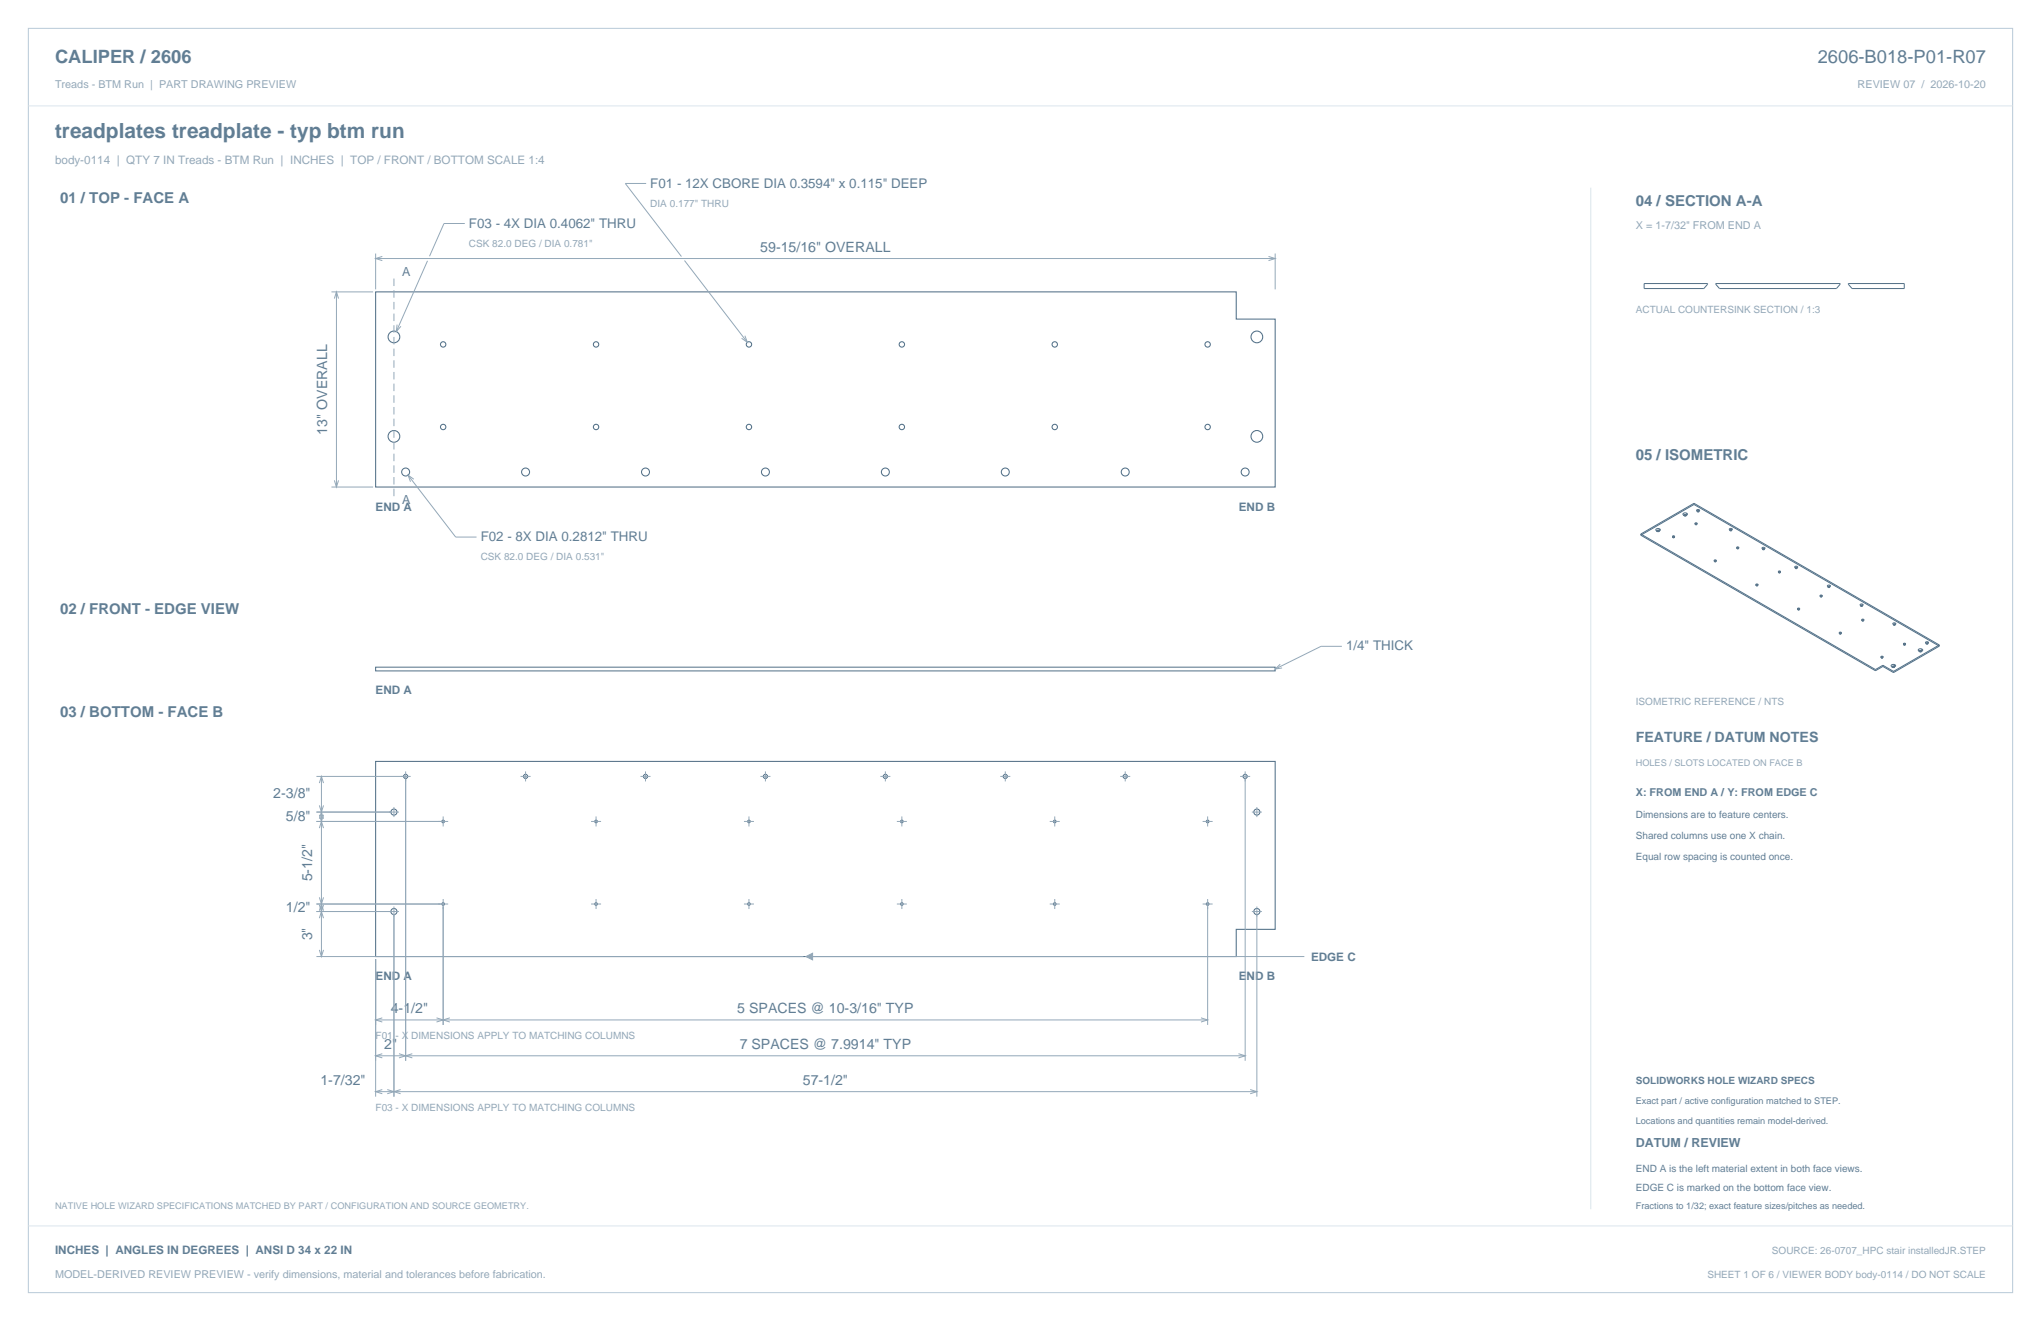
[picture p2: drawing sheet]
<svg xmlns="http://www.w3.org/2000/svg" width="864mm" height="559mm" viewBox="0 0 864 559" stroke-linecap="round" stroke-linejoin="round" font-family="sans-serif">
<path d="M12 12h839.6v534.8h-839.6z" fill="none" stroke="#b8cad8" stroke-width=".42"/>
<path d="M12 44.8h839.6M673.1 79.4v432.1M12 518.6h839.6" fill="none" stroke="#dbe5ed" stroke-width=".42"/>
<g fill="none" stroke="#536f85" stroke-width=".44">
<path d="M158.9 123.5h364.2v11.5h16.5v71h-380.7zM158.9 322.1h380.7v71h-16.5v11.5h-364.2z"/>
<circle cx="166.7" cy="142.5" r="2.48"/>
<circle cx="187.5" cy="145.7" r="1.14"/>
<circle cx="252.2" cy="145.7" r="1.14"/>
<circle cx="316.9" cy="145.7" r="1.14"/>
<circle cx="381.6" cy="145.7" r="1.14"/>
<circle cx="446.3" cy="145.7" r="1.14"/>
<circle cx="511" cy="145.7" r="1.14"/>
<circle cx="531.8" cy="142.5" r="2.48"/>
<circle cx="166.7" cy="184.6" r="2.48"/>
<circle cx="171.6" cy="199.7" r="1.69"/>
<circle cx="187.5" cy="180.6" r="1.14"/>
<circle cx="222.4" cy="199.7" r="1.69"/>
<circle cx="252.2" cy="180.6" r="1.14"/>
<circle cx="273.1" cy="199.7" r="1.69"/>
<circle cx="316.9" cy="180.6" r="1.14"/>
<circle cx="323.9" cy="199.7" r="1.69"/>
<circle cx="374.6" cy="199.7" r="1.69"/>
<circle cx="381.6" cy="180.6" r="1.14"/>
<circle cx="425.4" cy="199.7" r="1.69"/>
<circle cx="446.3" cy="180.6" r="1.14"/>
<circle cx="476.1" cy="199.7" r="1.69"/>
<circle cx="511" cy="180.6" r="1.14"/>
<circle cx="526.9" cy="199.7" r="1.69"/>
<circle cx="531.8" cy="184.6" r="2.48"/>
<circle cx="171.6" cy="328.4" r=".89"/>
<circle cx="222.4" cy="328.4" r=".89"/>
<circle cx="273.1" cy="328.4" r=".89"/>
<circle cx="323.9" cy="328.4" r=".89"/>
<circle cx="374.6" cy="328.4" r=".89"/>
<circle cx="425.4" cy="328.4" r=".89"/>
<circle cx="476.1" cy="328.4" r=".89"/>
<circle cx="526.9" cy="328.4" r=".89"/>
<circle cx="166.7" cy="343.5" r="1.29"/>
<circle cx="187.5" cy="347.5" r=".56"/>
<circle cx="252.2" cy="347.5" r=".56"/>
<circle cx="316.9" cy="347.5" r=".56"/>
<circle cx="381.6" cy="347.5" r=".56"/>
<circle cx="446.3" cy="347.5" r=".56"/>
<circle cx="511" cy="347.5" r=".56"/>
<circle cx="531.8" cy="343.5" r="1.29"/>
<circle cx="166.7" cy="385.6" r="1.29"/>
<circle cx="187.5" cy="382.4" r=".56"/>
<circle cx="252.2" cy="382.4" r=".56"/>
<circle cx="316.9" cy="382.4" r=".56"/>
<circle cx="381.6" cy="382.4" r=".56"/>
<circle cx="446.3" cy="382.4" r=".56"/>
<circle cx="511" cy="382.4" r=".56"/>
<circle cx="531.8" cy="385.6" r="1.29"/>
</g>
<g fill="none" stroke="#93a8b9" stroke-width=".42">
<path d="M273.4 77.6h-8.8l23.7 30.9M196.7 94.5h-8.8l-6.2 13.9M158.9 107.2v15.2M158.9 109.4h380.7M161.8 108.5l-2.9 .9 2.9 .8M180.9 110.3l-13.2 30M289.6 110.2l26.6 34.6M536.7 108.5l2.9 .9-2.9 .8M539.6 107.2v15.2M140.2 123.5h17.7M141.5 126.3l.9-2.8 .8 2.8M142.4 123.5v82.5"/>
<path d="M168 137.3l-.3 3 1.9-2.3M315.2 142l1 2.8-2.4-1.7M140.2 206h17.7M141.5 203.2l.9 2.8 .8-2.8M172.7 201l20.1 26.2h8.8M175.1 202.7l-2.4-1.7 1 2.8M567.8 273.4h-8.8l-19.4 9.6M541.7 281l-2.1 2 2.9-.4M133.9 328.4h39.9M135.1 331.3l.9-2.9 .9 2.9M136 328.4v76.2M171.6 326.3v122.4"/>
<path d="M220.3 328.4h4.2M222.4 326.3v4.3M271 328.4h4.2M273.1 326.3v4.3M321.8 328.4h4.2M323.9 326.3v4.3M372.5 328.4h4.2M374.6 326.3v4.3M423.3 328.4h4.2M425.4 326.3v4.3M474 328.4h4.2M476.1 326.3v4.3"/>
<path d="M524.7 328.4h4.3M526.9 326.3v122.4M133.9 343.5h34.9M133.9 347.5h55.7M135.1 350.3l.9-2.8 .9 2.8M135.1 346.3l.9-2.8 .9 2.8M135.1 344.7l.9 2.8 .9-2.8M135.1 340.7l.9 2.8 .9-2.8M166.7 341.4v4.2M187.5 345.4v4.2M250.1 347.5h4.2M252.2 345.4v4.2"/>
<path d="M314.8 347.5h4.2M316.9 345.4v4.2M379.5 347.5h4.2M381.6 345.4v4.2M444.2 347.5h4.2M446.3 345.4v4.2M508.9 347.5h4.2M511 345.4v4.2M529.7 343.5h4.2M531.8 341.4v4.2M135.1 379.6l.9 2.8 .9-2.8M133.9 385.6h34.9"/>
<path d="M133.9 382.4h55.7M135.1 388.4l.9-2.8 .9 2.8M135.1 385.2l.9-2.8 .9 2.8M135.1 382.8l.9 2.8 .9-2.8M166.7 383.5v80.4M187.5 380.3v53.3M250.1 382.4h4.2M252.2 380.3v4.2M314.8 382.4h4.2M316.9 380.3v4.2M379.5 382.4h4.2M381.6 380.3v4.2"/>
<path d="M444.2 382.4h4.2M446.3 380.3v4.2M508.9 382.4h4.2M511 380.3v53.3M529.7 385.6h4.2M531.8 383.5v80.4M133.9 404.6h206.1M135.1 401.8l.9 2.8 .9-2.8M158.9 405.7v58.2M341 404.6h210.9M158.9 431.4h352.1M161.8 430.6l-2.9 .8 2.9 .9"/>
<path d="M184.7 430.6l2.8 .8-2.8 .9M190.3 430.6l-2.8 .8 2.8 .9M508.2 430.6l2.8 .8-2.8 .9M158.9 446.6h368M161.8 445.7l-2.9 .9 2.9 .9M168.8 445.7l2.8 .9-2.8 .9M174.5 445.7l-2.9 .9 2.9 .9M524 445.7l2.9 .9-2.9 .9M158.9 461.8h372.9M161.8 460.9l-2.9 .9 2.9 .9M163.9 460.9l2.8 .9-2.8 .9M169.5 460.9l-2.8 .9 2.8 .9"/>
<path d="M529 460.9l2.8 .9-2.8 .9"/>
</g>
<path d="M166.7 117.8v93.5" fill="none" stroke="#93a8b9" stroke-width=".42" stroke-dasharray="3.2 1.8" stroke-linecap="butt"/>
<g fill="none" stroke="#536f85" stroke-width=".42">
<path d="M695.7 119.9h26.8v.3l-1.6 1.9h-25.2zM726 119.9h52.6v.3l-1.6 1.9h-49.4zM782.1 119.9h23.6v2.2h-22zM712.4 217.9l.3 .2M712.7 218.1v.1M713.4 217.7v.4h-.7M713.4 217.8v.4h-.7M713.4 217.7h-.7v.4M713.4 217.8h-.7v.4M713.4 217.7v.1M713.7 217.1l.3 .4-.3 .4h-1.3M713.7 217.1h-1.3l-.3 .4 .3 .4"/>
<path d="M713.7 217.1l-.3 .6M716.8 212.9l103.8 59.9M716.8 213.4l-22.5 13M716.8 212.9l-22.5 13M716.8 213.4l103.8 59.9M716.8 212.9v.5M718 216.2l.3 .1M718.3 216.3v.2M718.8 216.1v.2h-.5M718.8 216.3h-.5v.2M718.8 216.3v.2h-.5M718.8 216.1h-.5v.2"/>
<path d="M718.8 216.1v.2M719 215.6h-1v.6M719 215.6v.6h-1M719 215.6l-.2 .5M694.3 226.4l99.3 57.3M694.3 225.9v.5M694.3 225.9l99.3 57.3M700.9 224.5l.3 .3M701.2 224.8h.1M701.9 224.3v.5h-.7M701.9 224.3h-.7v.5M701.9 224.4v.4h-.7"/>
<path d="M701.9 224.4h-.7v.4M701.9 224.3v.1M702.2 223.7h-1.3l-.3 .4 .3 .4M702.2 223.7l.3 .4-.3 .4h-1.3M702.2 223.7l-.3 .6M707.8 227.1v.2M708 227.2v.3M708.3 227l-.3 .2M708.3 227.3l-.3 .2M708.3 227v.3M708.4 227v.3h-.6M708.4 226.7h-.6v.4"/>
<path d="M708.4 226.7v.4h-.6M708.4 227h-.6v.3M708.4 226.7v.3M717.3 221.6v.2M717.5 221.7v.3M717.8 221.5l-.3 .2M717.8 221.8l-.3 .2M717.8 221.5v.3M718 221.2h-.7v.4M718 221.5v.3h-.7M718 221.2v.4h-.7M718 221.5h-.7v.3"/>
<path d="M718 221.2v.3M725.4 237.3v.2M725.6 237.4v.3M725.9 237.2l-.3 .2M725.9 237.5l-.3 .2M725.9 237.2v.3M726.1 237.1h-.7v.4M726.1 237.1v.4h-.7M726.1 236.9v.4h-.7M726.1 236.9h-.7v.4M726.1 236.9v.2M731.9 224.2l.2 .1"/>
<path d="M732.1 224.3v.2M732.6 224v.3h-.5M732.6 224h-.5v.3M732.6 224.3h-.5v.2M732.6 224.3v.2h-.5M732.6 224v.3M732.8 223.6h-.9v.6M732.8 223.6v.6h-.9M732.8 223.6l-.2 .4M735 231.8v.2M735.1 231.9v.3M735.4 232l-.3 .2"/>
<path d="M735.4 231.7l-.3 .2M735.4 231.7v.3M735.6 231.6v.4h-.6M735.6 231.4h-.6v.4M735.6 231.4v.4h-.6M735.6 231.6h-.6v.4M735.6 231.4v.2M745.7 232.1l.2 .2M745.9 232.3v.2M746.4 232.2h-.5v.3M746.4 232v.3h-.5M746.4 232h-.5v.3"/>
<path d="M746.4 232.2v.3h-.5M746.4 232v.2M746.6 231.6h-.9v.5M746.6 231.6v.5h-.9M746.6 231.6l-.2 .4M760.5 239.6h-.9v.5M760.5 239.6v.5h-.9M760.5 239.6l-.2 .4M743.1 247.5v.2M743.2 247.6v.3M743.6 247.7l-.4 .2M743.6 247.4l-.4 .2"/>
<path d="M743.6 247.4v.3M743.7 247.3h-.6v.4M743.7 247.3v.4h-.6M743.7 247.1h-.6v.4M743.7 247.1v.4h-.6M743.7 247.1v.2M752.6 242v.2M752.8 242.1v.3M753.1 242.2l-.3 .2M753.1 241.9l-.3 .2M753.1 241.9v.3M753.2 241.6h-.6v.4"/>
<path d="M753.2 241.8h-.6v.4M753.2 241.8v.4h-.6M753.2 241.6v.4h-.6M753.2 241.6v.2M759.6 240.1l.2 .2M759.8 240.3v.2M760.3 240.2v.3h-.5M760.3 240v.3h-.5M760.3 240h-.5v.3M760.3 240.2h-.5v.3M760.3 240v.2M760.7 257.6v.3"/>
<path d="M760.9 257.8v.2M761.2 257.9l-.3 .1M761.2 257.6l-.3 .2M761.2 257.6v.3M761.4 257.5v.4h-.7M761.4 257.5h-.7v.4M761.4 257.3v.3h-.7M761.4 257.3h-.7v.3M761.4 257.3v.2M770.3 252.1v.3M770.4 252.3v.2M770.7 252.1l-.3 .2"/>
<path d="M770.7 252.4l-.3 .1M770.7 252.1v.3M770.9 252v.4h-.6M770.9 251.8v.3h-.6M770.9 251.8h-.6v.3M770.9 252h-.6v.4M770.9 251.8v.2M773.4 248.1l.2 .2M773.6 248.3v.2M774.1 248v.3h-.5M774.1 248h-.5v.3M774.1 248.2v.3h-.5"/>
<path d="M774.1 248.2h-.5v.3M774.1 248v.2M774.3 247.6v.5h-.9M774.3 247.6h-.9v.5M774.3 247.6l-.2 .4M787.2 256.1l.2 .2M787.4 256.3v.2M787.9 256v.3h-.5M787.9 256.2h-.5v.3M787.9 256.2v.3h-.5M787.9 256h-.5v.3M787.9 256v.2"/>
<path d="M788.2 255.6v.5h-1M788.2 255.6h-1v.5M788.2 255.6l-.3 .4M778.4 267.8v.3M778.5 268v.2M778.8 267.8l-.3 .2M778.8 268.1l-.3 .1M778.8 267.8v.3M779 267.5v.3h-.6M779 267.5h-.6v.3M779 267.7h-.6v.4M779 267.7v.4h-.6"/>
<path d="M779 267.5v.2M787.9 262.3v.3M788 262.5v.2M788.4 262.3l-.4 .2M788.4 262.6l-.4 .1M788.4 262.3v.3M788.5 262v.3h-.6M788.5 262.2h-.6v.4M788.5 262h-.6v.3M788.5 262.2v.4h-.6M788.5 262v.2M796 278v.2"/>
<path d="M796.2 278.1v.3M796.5 278.2l-.3 .2M796.5 278l-.3 .1M796.5 278v.2M796.6 277.6v.4h-.6M796.6 277.9v.3h-.6M796.6 277.9h-.6v.3M796.6 277.6h-.6v.4M796.6 277.6v.3M801.1 264.1l.2 .2M801.3 264.3v.2M801.8 264.2h-.5v.3"/>
<path d="M801.8 264v.3h-.5M801.8 264h-.5v.3M801.8 264.2v.3h-.5M801.8 264v.2M802 263.6v.5h-.9M802 263.6h-.9v.5M802 263.6l-.2 .4M805.5 272.5v.2M805.7 272.6v.3M806 272.7l-.3 .2M806 272.5l-.3 .1M806 272.5v.2"/>
<path d="M806.2 272.1v.4h-.7M806.2 272.4v.3h-.7M806.2 272.1h-.7v.4M806.2 272.4h-.7v.3M806.2 272.1v.3M811.9 275.4l.4 .2M812.3 275.6v.1M813 275.2h-.7v.4M813 275.2v.4h-.7M813 275.2v.1M813.3 274.6l.3 .4-.3 .4h-1.4M813.3 274.6h-1.4l-.3 .4 .3 .4"/>
<path d="M813.3 274.6l-.3 .6M814.9 272.1l.2 .2M815.1 272.3v.2M815.6 272.2h-.5v.3M815.6 272v.3h-.5M815.6 272.2v.3h-.5M815.6 272h-.5v.3M815.6 272v.2M815.8 271.6h-.9v.5M815.8 271.6v.5h-.9M815.8 271.6l-.2 .4M820.6 273.3l-19.4 11.2"/>
<path d="M820.6 272.8l-19.4 11.2M820.6 272.8v.5M158.9 282.2h380.7v1.6h-380.7zM793.6 283.2v.5M796.7 281.4l-3.1 1.8M796.7 281.9l-3.1 1.8M796.7 281.4l4.5 2.6M796.7 281.4v.5M796.7 281.9l4.5 2.6M800.5 282l.3 .2M800.8 282.2v.1M801.2 284v.5"/>
<path d="M801.5 281.8v.4h-.7M801.5 281.9v.4h-.7M801.5 281.8h-.7v.4M801.5 281.9h-.7v.4M801.5 281.8v.1M801.8 281.2h-1.3l-.3 .4 .3 .4M801.8 281.2l.3 .4-.3 .4h-1.3M801.8 281.2l-.3 .6"/>
</g>
<path d="M341 404.6l2.8-1.4v2.8z" fill="#93a8b9" stroke="#93a8b9" stroke-width=".42"/>
<text font-size="8.8" fill="#617e94" x="23.3" y="58.2">treadplates treadplate - typ btm run</text>
<g font-size="7.8" fill="#617e94">
<text x="23.3" y="26.8">CALIPER / 2606</text>
<text x="769.1" y="26.8">2606-B018-P01-R07</text>
</g>
<g font-size="6.3" fill="#617e94">
<text x="25.4" y="86.1">01 / TOP - FACE A</text>
<text x="692.1" y="87.1">04 / SECTION A-A</text>
<text x="692.1" y="194.4">05 / ISOMETRIC</text>
<text x="25.4" y="259.6">02 / FRONT - EDGE VIEW</text>
<text x="25.4" y="303.4">03 / BOTTOM - FACE B</text>
</g>
<g font-size="6" fill="#617e94">
<text x="321.7" y="106.5">59-15/16&quot; OVERALL</text>
<text x="138.5" y="183.8" transform="rotate(-90 138.5 183.8)">13&quot; OVERALL</text>
<text x="692.1" y="314">FEATURE / DATUM NOTES</text>
<text x="115.6" y="337.7">2-3/8&quot;</text>
<text x="121" y="347.3">5/8&quot;</text>
<text x="132.1" y="372.8" transform="rotate(-90 132.1 372.8)">5-1/2&quot;</text>
<text x="121" y="385.8">1/2&quot;</text>
<text x="132.1" y="397.8" transform="rotate(-90 132.1 397.8)">3&quot;</text>
<text x="165.3" y="428.6">4-1/2&quot;</text>
<text x="312" y="428.6">5 SPACES @ 10-3/16&quot; TYP</text>
<text x="162.6" y="443.8">2&quot;</text>
<text x="313" y="443.8">7 SPACES @ 7.9914&quot; TYP</text>
<text x="135.6" y="459">1-7/32&quot;</text>
<text x="339.7" y="459">57-1/2&quot;</text>
</g>
<g font-size="5.6" fill="#617e94">
<text x="275.2" y="79.4">F01 - 12X CBORE DIA 0.3594&quot; x 0.115&quot; DEEP</text>
<text x="198.4" y="96.3">F03 - 4X DIA 0.4062&quot; THRU</text>
<text x="203.4" y="229">F02 - 8X DIA 0.2812&quot; THRU</text>
<text x="569.5" y="275.2">1/4&quot; THICK</text>
</g>
<g font-size="5.3" fill="#617e94">
<text x="170.2" y="116.8">A</text>
<text x="170.2" y="213.1">A</text>
<text x="692.1" y="485.1">DATUM / REVIEW</text>
</g>
<text font-size="4.9" fill="#93a8b9" x="23.3" y="69.5">body-0114 | QTY 7 IN Treads - BTM Run | INCHES | TOP / FRONT / BOTTOM SCALE 1:4</text>
<g font-size="4.9" fill="#617e94">
<text x="158.9" y="216.3">END A</text>
<text x="524.2" y="216.3">END B</text>
<text x="158.9" y="293.7">END A</text>
<text x="554.7" y="406.4">EDGE C</text>
<text x="158.9" y="414.5">END A</text>
<text x="524.2" y="414.5">END B</text>
<text x="23.3" y="530.6">INCHES | ANGLES IN DEGREES | ANSI D 34 x 22 IN</text>
</g>
<g font-size="4.6" fill="#93a8b9">
<text x="23.3" y="37">Treads - BTM Run | PART DRAWING PREVIEW</text>
<text x="786" y="37">REVIEW 07 / 2026-10-20</text>
<text x="692.1" y="97">X = 1-7/32&quot; FROM END A</text>
<text x="23.3" y="540.5">MODEL-DERIVED REVIEW PREVIEW - verify dimensions, material and tolerances before fabrication.</text>
</g>
<text font-size="4.6" fill="#617e94" x="692.1" y="336.9">X: FROM END A / Y: FROM EDGE C</text>
<g font-size="4.2" fill="#93a8b9">
<text x="275.2" y="87.5">DIA 0.177&quot; THRU</text>
<text x="198.4" y="104.4">CSK 82.0 DEG / DIA 0.781&quot;</text>
<text x="692.1" y="132.3">ACTUAL COUNTERSINK SECTION / 1:3</text>
<text x="203.4" y="237.1">CSK 82.0 DEG / DIA 0.531&quot;</text>
<text x="692.1" y="298.1">ISOMETRIC REFERENCE / NTS</text>
<text x="158.9" y="439.6">F01 - X DIMENSIONS APPLY TO MATCHING COLUMNS</text>
<text x="158.9" y="469.9">F03 - X DIMENSIONS APPLY TO MATCHING COLUMNS</text>
<text x="749.7" y="530.6">SOURCE: 26-0707_HPC stair installedJR.STEP</text>
<text x="722.4" y="540.5">SHEET 1 OF 6 / VIEWER BODY body-0114 / DO NOT SCALE</text>
</g>
<g font-size="4.2" fill="#617e94">
<text x="692.1" y="346.1">Dimensions are to feature centers.</text>
<text x="692.1" y="354.9">Shared columns use one X chain.</text>
<text x="692.1" y="363.7">Equal row spacing is counted once.</text>
<text x="692.1" y="458.6">SOLIDWORKS HOLE WIZARD SPECS</text>
<text x="692.1" y="495.7">END A is the left material extent in both face views.</text>
<text x="692.1" y="503.8">EDGE C is marked on the bottom face view.</text>
</g>
<g font-size="3.9" fill="#93a8b9">
<text x="692.1" y="323.8">HOLES / SLOTS LOCATED ON FACE B</text>
<text x="23.3" y="511.5">NATIVE HOLE WIZARD SPECIFICATIONS MATCHED BY PART / CONFIGURATION AND SOURCE GEOMETRY.</text>
</g>
<g font-size="3.9" fill="#617e94">
<text x="692.1" y="467.1">Exact part / active configuration matched to STEP.</text>
<text x="692.1" y="475.5">Locations and quantities remain model-derived.</text>
<text x="692.1" y="511.5">Fractions to 1/32; exact feature sizes/pitches as needed.</text>
</g>
</svg>
